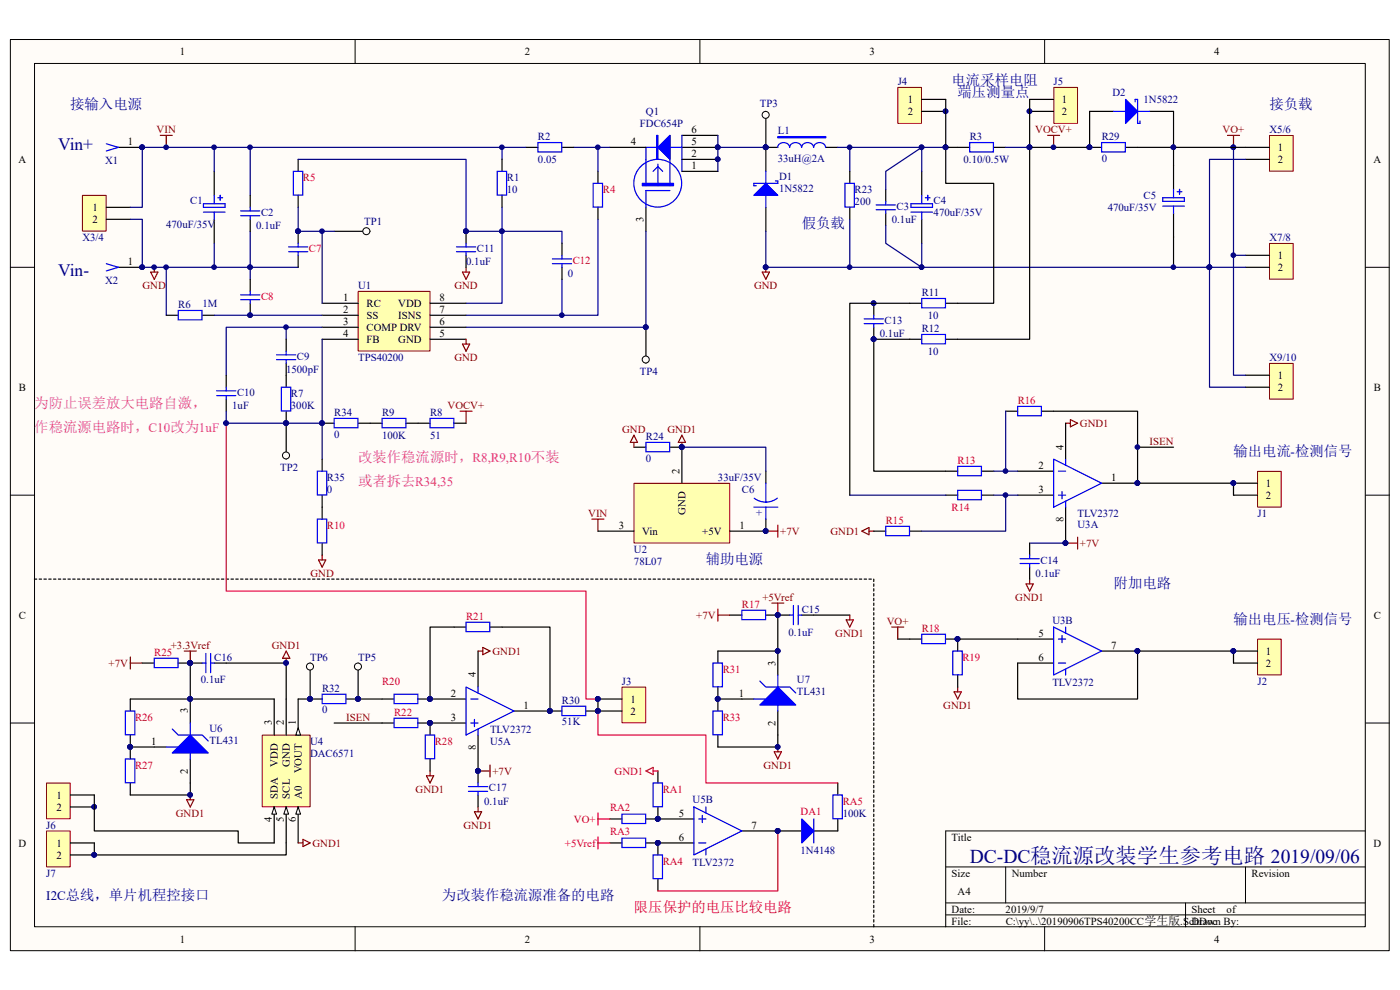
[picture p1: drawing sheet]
<svg xmlns="http://www.w3.org/2000/svg" width="297mm" height="210mm" viewBox="0 0 297 210" stroke-linecap="round" stroke-linejoin="round" font-family="sans-serif">
<path d="M2.2 8.4h292.5v193.3h-292.5z" fill="#fffcf8"/>
<path d="M2.2 8.4h292.5v193.3h-292.5z" fill="none" stroke="#000" stroke-width=".21"/>
<path d="M7.4 13.5h282.2v183.1h-282.2z" fill="#fffcf8"/>
<g fill="none" stroke="#000" stroke-width=".21">
<path d="M7.3 13.5h282.3v183.1h-282.3zM75.3 8.4v5.1M148.5 8.4v5.1M221.6 8.4v5.1M2.2 56.7h5.1M289.7 56.7h5.1M2.2 105h5.1M289.7 105h5.1M2.2 153.4h5.1M289.7 153.4h5.1M289.7 176.3h-89.1v20.3M75.3 196.6v5.1"/>
<path d="M148.5 196.6v5.1M200.6 183.9h89.1M200.6 191.5h89.1M200.6 194.1h89.1M213.4 183.9v7.6M221.6 196.6v5.1M251.5 191.5v5.1M264.2 183.9v7.6"/>
</g>
<path d="M226.1 89.8h1M227.1 89l1.5 .8-1.5 .7zM67.6 118.8h1.5l-.8 1.5zM68.3 117.8v1M182.8 112.7l1.6-.8v1.5zM184.4 112.7h1M226.1 115.2h2.5M228.6 113.9v2.6M202.4 146.8h1.5l-.7 1.5zM203.2 145.7v1.1M90.5 164.6h1.5l-.8 1.5zM91.2 163.6v1" fill="none" stroke="#800000" stroke-width=".25"/>
<circle cx="226" cy="115.2" r=".49" fill="#000080" stroke="#000080" stroke-width=".21"/>
<path d="M266.8 100h5v7.6h-5z" fill="#ffffb0"/>
<path d="M266.8 100h5v7.6h-5z" fill="none" stroke="#800000" stroke-width=".21"/>
<path d="M261.7 102.5h5.1M261.7 105h5.1" fill="none" stroke="#000" stroke-width=".25"/>
<circle cx="261.7" cy="102.5" r=".49" fill="#000080" stroke="#000080" stroke-width=".21"/>
<path d="M266.8 135.6h5v7.6h-5z" fill="#ffffb0"/>
<path d="M266.8 135.6h5v7.6h-5z" fill="none" stroke="#800000" stroke-width=".21"/>
<path d="M261.7 138.1h5.1M261.7 140.7h5.1" fill="none" stroke="#000" stroke-width=".25"/>
<circle cx="261.7" cy="138.1" r=".49" fill="#000080" stroke="#000080" stroke-width=".21"/>
<path d="M132 145.8h5v7.5h-5z" fill="#ffffb0"/>
<path d="M132 145.8h5v7.5h-5z" fill="none" stroke="#800000" stroke-width=".21"/>
<path d="M215.9 100h7.6M226.1 89.8v7.6M68.3 107.6v2.5M68.3 115.2v2.6M215.9 105h7.6M226.1 107.6v7.6M233.7 102.5h7.6M215.9 135.6h7.6M233.7 138.1h7.6M126.9 148.3h5M126.9 150.8h5M215.9 140.7h7.6" fill="none" stroke="#000" stroke-width=".25"/>
<g fill="#000080" stroke="#000080" stroke-width=".21">
<circle cx="126.8" cy="148.3" r=".49"/>
<circle cx="126.8" cy="150.8" r=".49"/>
<circle cx="241.3" cy="102.5" r=".49"/>
<circle cx="226" cy="115.2" r=".49"/>
<circle cx="241.3" cy="138.1" r=".49"/>
</g>
<path d="M125.6 110.1h2.5M126.9 110.1v2.6M217.7 123.9h1.5l-.8 1.5zM218.4 122.9v1" fill="none" stroke="#800000" stroke-width=".25"/>
<g fill="none" stroke="#00f" stroke-width=".25">
<path d="M223.5 97.4l10.2 5.1-10.2 5.1zM224.5 100h1.6M226.1 97.4v1.3M67.3 110.1h2v5.1h-2zM224.5 105h1.6M225.3 104.3v1.5M226.1 106.3v1.3M223.5 133l10.2 5.1-10.2 5.1zM224.5 135.6h1.6M225.3 134.8v1.5M226.1 133v1.3M224.5 140.7h1.6"/>
<path d="M226.1 141.9v1.3"/>
</g>
<path d="M218.4 115.2h7.7" fill="none" stroke="#000080" stroke-width=".25"/>
<path d="M134.5 102.6h20.3v12.6h-20.3z" fill="#ffffb0"/>
<path d="M134.5 102.5h20.3v12.7h-20.3z" fill="none" stroke="#800000" stroke-width=".21"/>
<g fill="none" stroke="#000" stroke-width=".25">
<path d="M134.5 94.9h2.5M142.1 94.9h2.6v7.6M162.5 100v2.5M126.9 112.7h7.6M162.5 110.1v2.6h-7.7M27.6 158.5h7.7M27.6 148.3v2.5M27.6 155.9v5.1M30.2 140.7h2.5M37.8 140.7h2.6M40.4 148.3v5.1M27.6 166.1v2.5"/>
<path d="M40.4 161v5.1"/>
</g>
<g fill="#000080" stroke="#000080" stroke-width=".21">
<circle cx="144.6" cy="94.8" r=".49"/>
<circle cx="162.4" cy="112.6" r=".49"/>
<circle cx="40.3" cy="148.3" r=".49"/>
<circle cx="40.3" cy="140.6" r=".49"/>
<circle cx="27.6" cy="158.4" r=".49"/>
<circle cx="40.3" cy="168.6" r=".49"/>
</g>
<path d="M137 93.8h5.1v2h-5.1zM159.9 107.6h5.1M162.5 102.5v4.1M162.5 107.6v2.5M164.9 105.7l-.9 .5-1.5 .3-1.1-.1-1.4-.7M32.7 139.6h5.1v2h-5.1zM26.6 150.8h2v5.1h-2zM35.3 158.5h2.5M36.5 154.7l1.3 1.2h5.1l1.3 1.3M40.4 153.4v7.6M26.6 161h2v5h-2z" fill="none" stroke="#00f" stroke-width=".25"/>
<path d="M134.5 92.3l.8 1.5h-1.6zM134.5 93.8v1.1M144.7 92.3l.7 1.5h-1.5zM144.7 93.8v1.1M39.1 138.1h2.5M40.4 138.1v2.6M39.6 169.7h1.5l-.7 1.5zM40.4 168.6v1.1" fill="none" stroke="#800000" stroke-width=".25"/>
<path d="M144.7 94.9h17.8v5.1" fill="none" stroke="#000080" stroke-width=".25"/>
<path d="M36.5 159.7l3.9-3.8 3.8 3.8z" fill="#00f" stroke="#00f" stroke-width=".25"/>
<path d="M55.7 156h10.1v15.2h-10.1z" fill="#ffffb0"/>
<path d="M55.6 156h10.2v15.2h-10.2z" fill="none" stroke="#800000" stroke-width=".21"/>
<path d="M63.3 148.3v7.6" fill="none" stroke="#000" stroke-width=".25"/>
<path d="M63.3 154.4l.5 1.5h-1.1z" fill="#fffcf8" stroke="#000" stroke-width=".21"/>
<path d="M58.2 148.3v7.6M60.7 148.3v7.6M58.2 171.2v7.6" fill="none" stroke="#000" stroke-width=".25"/>
<path d="M58.2 171.2l.5 1.5h-1z" fill="#fffcf8" stroke="#000" stroke-width=".21"/>
<path d="M60.7 171.2v7.6" fill="none" stroke="#000" stroke-width=".25"/>
<path d="M60.7 171.2l.5 1.5h-1z" fill="#fffcf8" stroke="#000" stroke-width=".21"/>
<path d="M63.3 171.2v7.6" fill="none" stroke="#000" stroke-width=".25"/>
<path d="M63.3 171.2l.5 1.5h-1.1z" fill="#fffcf8" stroke="#000" stroke-width=".21"/>
<path d="M40.4 148.3h17.8M42.9 140.7h-2.5v7.6h-12.8M45.5 140.7h15.2v7.6" fill="none" stroke="#000" stroke-width=".25"/>
<g fill="#000080" stroke="#000080" stroke-width=".21">
<circle cx="40.3" cy="140.6" r=".49"/>
<circle cx="40.3" cy="148.3" r=".49"/>
<circle cx="60.7" cy="140.6" r=".49"/>
</g>
<path d="M43.7 138.6v4.1M44.7 138.6v4.1M42.9 140.7h.8M44.7 140.7h.8" fill="none" stroke="#00f" stroke-width=".25"/>
<path d="M60.7 138.1l.8 1.5h-1.6zM60.7 139.6v1.1M63.3 178.8h1M64.3 178.1l1.5 .7-1.5 .8z" fill="none" stroke="#800000" stroke-width=".25"/>
<path d="M9.9 166.2h5v7.5h-5z" fill="#ffffb0"/>
<path d="M9.9 166.1h5v7.6h-5z" fill="none" stroke="#800000" stroke-width=".21"/>
<path d="M14.9 168.6h5.1M14.9 171.2h5.1" fill="none" stroke="#000" stroke-width=".25"/>
<circle cx="20" cy="171.2" r=".49" fill="#000080" stroke="#000080" stroke-width=".21"/>
<path d="M9.9 176.3h5v7.6h-5z" fill="#ffffb0"/>
<path d="M9.9 176.3h5v7.6h-5z" fill="none" stroke="#800000" stroke-width=".21"/>
<g fill="none" stroke="#000" stroke-width=".25">
<path d="M25.1 31.3h5.1M45.5 36.4v5M165 31.3h-2.5v5.1M175.2 31.3h2.5M195.5 36.4v5M249 35.1v5.1M25.1 56.7h5.1M45.5 46.5v5.1M162.5 44v5.1M195.5 46.5v5.1M249 45.3v5M200.6 100h2.6"/>
<path d="M208.3 100h2.5M213.4 87.2h2.5M221 87.2h2.5M185.4 112.7h2.5M193 112.7h2.5M200.6 105h2.6M208.3 105h2.5M218.4 115.2v2.6M96.3 133h2.6M104 133h2.5M193 135.6h2.5M200.6 135.6h2.6v2.5"/>
<path d="M218.4 120.3v2.6M81.1 153.4h2.5M81.1 148.3h2.5M88.7 153.4h2.5M88.7 148.3h2.5M203.2 143.2v2.5M14.9 178.8h5.1v2.6h40.7v-2.6M20 168.6v7.7h30.5v2.5h7.7M14.9 181.4h5.1"/>
</g>
<g fill="#000080" stroke="#000080" stroke-width=".21">
<circle cx="20" cy="181.3" r=".49"/>
<circle cx="203.1" cy="135.5" r=".49"/>
<circle cx="91.2" cy="153.4" r=".49"/>
<circle cx="91.2" cy="148.3" r=".49"/>
<circle cx="213.3" cy="99.9" r=".49"/>
<circle cx="213.3" cy="105" r=".49"/>
<circle cx="45.4" cy="56.7" r=".49"/>
<circle cx="45.4" cy="31.2" r=".49"/>
<circle cx="162.4" cy="31.2" r=".49"/>
<circle cx="35.2" cy="31.2" r=".49"/>
<circle cx="32.7" cy="56.7" r=".49"/>
<circle cx="261.7" cy="31.2" r=".49"/>
<circle cx="30.2" cy="31.2" r=".49"/>
<circle cx="30.2" cy="56.7" r=".49"/>
</g>
<g fill="none" stroke="#00f" stroke-width=".25">
<path d="M22.6 30.5l2.5 .8-2.5 .7M162.5 36.4v2.5M164.5 38.4h.5v.5h-5.1v.5h.5M167.5 31.3a1.29 1.29 0 0 0-1.3-1.1 1.29 1.29 0 0 0-1.2 1.1M170.1 31.3a1.29 1.29 0 0 0-1.3-1.1 1.29 1.29 0 0 0-1.3 1.1M172.6 31.3a1.29 1.29 0 0 0-1.3-1.1 1.29 1.29 0 0 0-1.2 1.1M175.1 31.3a1.29 1.29 0 0 0-1.2-1.1 1.29 1.29 0 0 0-1.3 1.1M22.6 55.9l2.5 .8-2.5 .8M43.2 43.2h4.5v.8h-4.5zM43.2 45h4.5M45.5 41.4v1.8M45.5 45v1.5"/>
<path d="M46.2 41.9h1M46.7 41.4v1.1M162.5 41.4v2.6M193.3 45h4.5M193.3 43.2h4.5v.8h-4.5zM195.5 41.4v1.8M195.5 45v1.5M196.3 41.9h1M196.8 41.4v1.1M246.7 41.9h4.6v.8h-4.6zM246.7 43.7h4.6M249 40.2v1.7"/>
<path d="M249 43.7v1.6M249.7 40.7h1M250.2 40.2v1M203.2 98.9h5v2h-5zM215.9 86.2h5v2h-5zM187.9 111.7h5.1v1.9h-5.1zM203.2 104h5v2h-5zM216.4 119.5h4.1M216.4 118.5h4.1M218.4 117.8v.7M218.4 119.5v.8M98.9 132h5v2h-5z"/>
<path d="M195.5 134.6h5.1v1.9h-5.1zM202.1 138.1h2v5.1h-2zM83.6 152.4h5v1.9h-5zM83.6 147.3h5v2h-5z"/>
</g>
<path d="M45.5 31.3v5.1M45.5 51.6v5.1M210.8 100h5.1M213.4 87.2v12.8M180.3 105h20.3M210.8 105h5.1M213.4 105v7.7h-17.9" fill="none" stroke="#000080" stroke-width=".25"/>
<g fill="#00f" stroke="#00f" stroke-width=".25">
<path d="M159.9 41.4l2.6-2.5 2.5 2.5z"/>
<path d="M165 29h10.2v.2h-10.2z" fill-rule="evenodd"/>
</g>
<path d="M34 28.7h2.5M35.3 28.7v2.6M260.4 28.7h2.6M261.7 28.7v2.6M32 57.7h1.5l-.8 1.5zM32.7 56.7v1M97.6 87.2h2.5M98.9 87.2v2.6" fill="none" stroke="#800000" stroke-width=".25"/>
<path d="M190.5 18.6h5v7.6h-5z" fill="#ffffb0"/>
<path d="M190.5 18.5h5v7.7h-5z" fill="none" stroke="#800000" stroke-width=".21"/>
<path d="M195.5 21.1h5.1M195.5 23.6h5.1" fill="none" stroke="#000" stroke-width=".25"/>
<circle cx="200.6" cy="23.6" r=".49" fill="#000080" stroke="#000080" stroke-width=".21"/>
<path d="M223.6 18.6h5v7.6h-5z" fill="#ffffb0"/>
<path d="M223.6 18.5h5v7.7h-5z" fill="none" stroke="#800000" stroke-width=".21"/>
<path d="M129.4 31.3h7.6M142.1 28.7v5.1M144.7 31.3h7.6M144.7 33.8h7.6M144.7 36.4h7.6M144.7 28.7h7.6M218.4 21.1h5.1M218.4 23.6h5.1M137 44v5.1" fill="none" stroke="#000" stroke-width=".25"/>
<g fill="#000080" stroke="#000080" stroke-width=".21">
<circle cx="218.4" cy="23.6" r=".49"/>
<circle cx="180.2" cy="31.2" r=".49"/>
<circle cx="152.3" cy="31.2" r=".49"/>
<circle cx="152.3" cy="33.8" r=".49"/>
</g>
<path d="M180.3 31.3v5.1" fill="none" stroke="#000080" stroke-width=".25"/>
<g fill="none" stroke="#00f" stroke-width=".25">
<path d="M138.6 36.4l1-1.1 1 1.1M139.6 34.8v4.6M142.1 33.8v5.6M144.7 31.3h-7.7v8.1M144.7 28.7v7.7M142.1 40.4h-5.1v3.6"/>
<circle cx="139.5" cy="38.9" r="5.1"/>
</g>
<g fill="#00f" stroke="#00f" stroke-width=".25">
<path d="M139.6 31.3l2.5-2.6v5.1z"/>
<path d="M136.3 38.9h6.6v.5h-6.6z" fill-rule="evenodd"/>
<path d="M139.3 28.7h.3v5.1h-.3z" fill-rule="evenodd"/>
</g>
<path d="M76 61.8h15.2v12.7h-15.2z" fill="#ffffb0"/>
<path d="M76 61.8h15.2v12.7h-15.2z" fill="none" stroke="#800000" stroke-width=".21"/>
<path d="M68.3 64.3h7.7M68.3 66.9h7.7M68.3 69.4h7.7M68.3 72h7.7M91.2 64.3h7.7M91.2 66.9h7.7M91.2 69.4h7.7M91.2 72h7.7" fill="none" stroke="#000" stroke-width=".25"/>
<path d="M53.1 31.3v10.1M152.3 28.7v7.7M152.3 31.3h10.2M35.3 56.7v10.2M106.5 49.1v15.2h-7.6M119.2 59.2v7.7M137 49.1v20.3h-38.1M60.7 69.4v2.6M68.3 69.4h-20.3v10.2" fill="none" stroke="#000080" stroke-width=".25"/>
<g fill="#000080" stroke="#000080" stroke-width=".21">
<circle cx="106.5" cy="49" r=".49"/>
<circle cx="119.2" cy="66.9" r=".49"/>
<circle cx="137" cy="69.4" r=".49"/>
<circle cx="53" cy="31.2" r=".49"/>
<circle cx="35.2" cy="56.7" r=".49"/>
<circle cx="162.4" cy="31.2" r=".49"/>
<circle cx="152.3" cy="31.2" r=".49"/>
<circle cx="60.7" cy="69.4" r=".49"/>
<circle cx="162.4" cy="56.7" r=".49"/>
</g>
<path d="M98.1 57.7h1.5l-.7 1.5zM98.9 56.7v1M161.7 57.7h1.5l-.7 1.5zM162.5 56.7v1M98.1 73h1.5l-.7 1.5zM98.9 72v1" fill="none" stroke="#800000" stroke-width=".25"/>
<path d="M269.4 28.8h5v7.5h-5z" fill="#ffffb0"/>
<path d="M269.3 28.7h5.1v7.6h-5.1z" fill="none" stroke="#800000" stroke-width=".21"/>
<path d="M264.2 31.3h5.1M264.2 33.8h5.1" fill="none" stroke="#000" stroke-width=".25"/>
<path d="M269.4 51.7h5v7.5h-5z" fill="#ffffb0"/>
<path d="M269.3 51.6h5.1v7.6h-5.1z" fill="none" stroke="#800000" stroke-width=".21"/>
<path d="M264.2 54.2h5.1M264.2 56.7h5.1" fill="none" stroke="#000" stroke-width=".25"/>
<path d="M269.4 77.1h5v7.6h-5z" fill="#ffffb0"/>
<path d="M269.3 77.1h5.1v7.6h-5.1z" fill="none" stroke="#800000" stroke-width=".21"/>
<path d="M264.2 79.6h5.1M264.2 82.1h5.1" fill="none" stroke="#000" stroke-width=".25"/>
<path d="M264.2 33.8h-7.6v22.9M256.6 56.7v25.4h7.6M256.6 56.7h7.6" fill="none" stroke="#000080" stroke-width=".25"/>
<circle cx="256.6" cy="56.7" r=".49" fill="#000080" stroke="#000080" stroke-width=".21"/>
<path d="M17.5 41.5h5v7.5h-5z" fill="#ffffb0"/>
<path d="M17.5 41.4h5v7.6h-5z" fill="none" stroke="#800000" stroke-width=".21"/>
<path d="M22.6 44h5M22.6 46.5h5M70.9 49.1h7.6" fill="none" stroke="#000" stroke-width=".25"/>
<path d="M106.5 31.3v2.5M27.6 46.5h2.6v10.2h33.1M53.1 49.1v10.1M68.3 72v25.4" fill="none" stroke="#000080" stroke-width=".25"/>
<g fill="#000080" stroke="#000080" stroke-width=".21">
<circle cx="106.5" cy="31.2" r=".49"/>
<circle cx="30.2" cy="56.7" r=".49"/>
<circle cx="53" cy="56.7" r=".49"/>
</g>
<circle cx="77.7" cy="49" r=".75" fill="#fffcf8" stroke="#000" stroke-width=".21"/>
<path d="M60.7 89.8v7.6" fill="none" stroke="#000" stroke-width=".25"/>
<circle cx="60.7" cy="96.6" r=".75" fill="#fffcf8" stroke="#000" stroke-width=".21"/>
<circle cx="60.7" cy="89.8" r=".49" fill="#000080" stroke="#000080" stroke-width=".21"/>
<path d="M162.5 23.6v7.7" fill="none" stroke="#000" stroke-width=".25"/>
<circle cx="162.4" cy="24.4" r=".75" fill="#fffcf8" stroke="#000" stroke-width=".21"/>
<g fill="#000080" stroke="#000080" stroke-width=".21">
<circle cx="162.4" cy="31.2" r=".49"/>
<circle cx="60.7" cy="89.8" r=".49"/>
<circle cx="48" cy="89.8" r=".49"/>
<circle cx="68.3" cy="89.8" r=".49"/>
<circle cx="63.2" cy="49" r=".49"/>
<circle cx="53" cy="66.9" r=".49"/>
<circle cx="68.3" cy="49" r=".49"/>
<circle cx="106.5" cy="49" r=".49"/>
<circle cx="98.8" cy="49" r=".49"/>
<circle cx="126.8" cy="31.2" r=".49"/>
<circle cx="185.3" cy="71.9" r=".49"/>
<circle cx="185.3" cy="64.3" r=".49"/>
<circle cx="180.2" cy="56.7" r=".49"/>
<circle cx="200.6" cy="31.2" r=".49"/>
<circle cx="195.5" cy="31.2" r=".49"/>
<circle cx="195.5" cy="56.7" r=".49"/>
<circle cx="40.3" cy="168.6" r=".49"/>
<circle cx="91.2" cy="153.4" r=".49"/>
</g>
<g fill="none" stroke="#000" stroke-width=".25">
<path d="M63.3 33.8v2.6M106.5 33.8v2.6M111.6 31.3h2.5M119.2 31.3h2.6M126.9 36.4v2.5M180.3 36.4v2.5M203.2 31.3h2.5M210.8 31.3h2.6M53.1 41.4v2.6M53.1 46.5v2.6M53.1 59.2v2.6M63.3 41.4v2.6"/>
<path d="M63.3 49.1v2.5M63.3 54.2v2.5M98.9 49.1v2.5M98.9 54.2v2.5M106.5 41.4v2.6M119.2 51.6v2.6M119.2 56.7v2.5M126.9 44v2.5M180.3 44v2.5M187.9 40.2v2.5M187.9 45.3v2.5M35.3 66.9h2.5"/>
<path d="M42.9 66.9h2.6M48 79.6v2.5M53.1 64.3v2.6M60.7 72v2.5M60.7 77.1v5M137 69.4v7.7M185.4 64.3v2.6M185.4 69.4v2.6M193 64.3h2.5M193 72h2.5M200.6 64.3h2.6M200.6 72h2.6"/>
<path d="M48 84.7v2.5M60.7 87.2v2.6M78.5 89.8h2.6M86.2 89.8h5M96.3 89.8h2.6M91.2 153.4v2.5M40.4 166.1v2.5h-12.8M91.2 161v2.6"/>
</g>
<g fill="none" stroke="#00f" stroke-width=".25">
<path d="M62.2 36.4h2v5h-2zM105.5 36.4h2v5h-2zM114.1 30.2h5.1v2h-5.1zM125.8 38.9h2v5h-2zM179.3 38.9h1.9v5h-1.9zM205.7 30.2h5.1v2h-5.1zM51 45.8h4.1M51 44.7h4.1M53.1 44v.7M53.1 45.8v.7M61.2 53.4h4.1M61.2 52.4h4.1"/>
<path d="M63.3 51.6v.8M63.3 53.4v.8M96.8 53.4h4.1M96.8 52.4h4.1M98.9 51.6v.8M98.9 53.4v.8M117.2 55.9h4.1M117.2 54.9h4.1M119.2 54.2v.7M119.2 55.9v.8M185.9 44.5h4M185.9 43.5h4"/>
<path d="M187.9 42.7v.8M187.9 44.5v.8M37.8 65.9h5.1v1.9h-5.1zM51 63.6h4.1M51 62.6h4.1M53.1 61.8v.8M53.1 63.6v.7M58.7 76.3h4M58.7 75.3h4M60.7 74.5v.8M60.7 76.3v.8M183.3 67.6h4.1"/>
<path d="M183.3 68.7h4.1M185.4 66.9v.7M185.4 68.7v.7M195.5 63.3h5.1v2h-5.1zM195.5 71h5.1v1.9h-5.1zM46 83.9h4M46 82.9h4M48 82.1v.8M48 83.9v.8M59.7 82.1h2v5.1h-2zM81.1 88.8h5v1.9h-5zM91.2 88.8h5.1v1.9h-5.1z"/>
<path d="M90.2 155.9h2v5.1h-2z"/>
</g>
<path d="M121.8 31.3h7.6M126.9 31.3v5.1M177.7 31.3h22.9M195.5 36.4v-5.1l-7.6 5.1v3.8M63.3 44v5.1h7.6M68.3 49.1v15.2M106.5 44v5.1M126.9 46.5v20.4h-28M180.3 46.5v10.2M187.9 47.8v3.8l7.6 5.1v-5.1M45.5 66.9h22.8M48 87.2v2.6h20.3" fill="none" stroke="#000080" stroke-width=".25"/>
<circle cx="137" cy="76.3" r=".75" fill="#fffcf8" stroke="#000" stroke-width=".21"/>
<g fill="#000080" stroke="#000080" stroke-width=".21">
<circle cx="137" cy="69.4" r=".49"/>
<circle cx="30.2" cy="31.2" r=".49"/>
<circle cx="98.8" cy="49" r=".49"/>
<circle cx="162.4" cy="56.7" r=".49"/>
<circle cx="256.6" cy="56.7" r=".49"/>
<circle cx="261.7" cy="54.1" r=".49"/>
<circle cx="261.7" cy="31.2" r=".49"/>
<circle cx="231.1" cy="31.2" r=".49"/>
<circle cx="248.9" cy="31.2" r=".49"/>
<circle cx="218.4" cy="31.2" r=".49"/>
<circle cx="248.9" cy="56.7" r=".49"/>
<circle cx="223.5" cy="31.2" r=".49"/>
<circle cx="200.6" cy="31.2" r=".49"/>
<circle cx="185.3" cy="71.9" r=".49"/>
<circle cx="241.3" cy="102.5" r=".49"/>
<circle cx="241.3" cy="138.1" r=".49"/>
<circle cx="203.1" cy="135.5" r=".49"/>
<circle cx="261.7" cy="138.1" r=".49"/>
<circle cx="162.4" cy="112.6" r=".49"/>
<circle cx="91.2" cy="153.4" r=".49"/>
<circle cx="91.2" cy="148.3" r=".49"/>
<circle cx="116.6" cy="150.8" r=".49"/>
<circle cx="101.4" cy="163.5" r=".49"/>
<circle cx="241.3" cy="94.8" r=".49"/>
<circle cx="139.5" cy="173.7" r=".49"/>
<circle cx="139.5" cy="178.8" r=".49"/>
<circle cx="165" cy="176.3" r=".49"/>
</g>
<path d="M63.3 33.8h35.6v15.3h20.3v2.5M111.6 31.3h-81.4v12.7h-2.6M213.4 31.3h5M261.7 31.3v48.3h2.5M162.5 49.1v7.6h94.1M261.7 54.2h2.5" fill="none" stroke="#000080" stroke-width=".25"/>
<g fill="none" stroke="#000" stroke-width=".25">
<path d="M200.6 31.3v7.6h10.2v25.4h-7.6M200.6 31.3h2.6M200.6 21.1v10.2M218.4 31.3v40.7h-15.2M218.4 31.3h15.3M218.4 21.1v10.2M236.2 23.6h-5v7.7M238.8 31.3h25.4M243.9 23.6h5.1v11.5M249 50.3v6.4M193 72h-7.6v28h15.2M193 64.3h-12.7v40.7"/>
<path d="M223.5 87.2h17.8v15.3M241.3 94.9h7.7M96.3 133h-5.1v15.3h7.7M101.4 138.1v7.6M106.5 133h10.2v17.8h-7.7M190.5 135.6h2.5M203.2 135.6h12.7M70.9 153.4h10.2M76 140.7v7.6M91.2 153.4h7.7M101.4 155.9v10.2M215.9 140.7v7.6h25.4v-10.2h20.4v2.6"/>
<path d="M101.4 168.6v2.6M139.6 173.7h7.6M139.6 178.8h7.6M157.4 176.3h7.6"/>
</g>
<g fill="none" stroke="#00f" stroke-width=".25">
<path d="M233.7 30.2h5v2h-5zM236.2 23.6h2.6M240.8 21.6v-.5h.5v5.1h.5v-.5M241.3 23.6h2.6M98.9 145.7l10.1 5.1-10.1 5.1zM99.9 148.3h1.5M99.9 153.4h1.5M100.7 152.6v1.5M101.4 145.7v1.3M101.4 154.7v1.2M99.4 167.9h4.1M99.4 166.9h4.1"/>
<path d="M101.4 166.1v.8M101.4 167.9v.7M147.2 171.2l10.2 5.1-10.2 5.1zM148.2 178.8h1.6M148.2 173.7h1.6M149 173v1.5M149.8 171.2v1.3M149.8 180.1v1.3"/>
</g>
<path d="M238.8 21.1l2.5 2.5-2.5 2.6z" fill="#00f" stroke="#00f" stroke-width=".25"/>
<g fill="none" stroke="#800000" stroke-width=".25">
<path d="M222.3 28.7h2.5M223.5 28.7v2.6M162.5 112.7h2.5M165 111.4v2.5M27.6 139.4v2.5M101.4 138.1h1M102.4 137.4l1.6 .7-1.6 .8zM189.2 133h2.5M190.5 133v2.6M27.6 140.7h2.6M100.7 172.2h1.5l-.8 1.5zM101.4 163.6h2.6"/>
<path d="M101.4 171.2v1M104 162.3v2.5"/>
</g>
<circle cx="75.9" cy="141.4" r=".75" fill="#fffcf8" stroke="#000" stroke-width=".21"/>
<g fill="#000080" stroke="#000080" stroke-width=".21">
<circle cx="75.9" cy="148.3" r=".49"/>
<circle cx="116.6" cy="150.8" r=".49"/>
<circle cx="126.8" cy="150.8" r=".49"/>
<circle cx="126.8" cy="148.3" r=".49"/>
<circle cx="165" cy="138.1" r=".49"/>
<circle cx="165" cy="130.5" r=".49"/>
<circle cx="152.3" cy="148.3" r=".49"/>
<circle cx="165" cy="158.4" r=".49"/>
<circle cx="65.8" cy="148.3" r=".49"/>
<circle cx="261.7" cy="102.5" r=".49"/>
<circle cx="241.3" cy="102.5" r=".49"/>
</g>
<g fill="none" stroke="#000" stroke-width=".25">
<path d="M241.3 102.5h20.4v2.5M154.8 130.5h2.6M162.5 130.5h5.1M165 130.5v7.6h-12.7v2.6M165 138.1v5.1M170.1 130.5h10.2M65.8 140.7v7.6h2.5M73.4 148.3h7.7M116.7 150.8h2.5M126.9 148.3v2.5h-2.6M152.3 148.3h7.6M152.3 145.7v5.1"/>
<path d="M165 150.8v7.7h-12.7v-2.6"/>
</g>
<path d="M157.4 129.5h5v2h-5zM167.6 130.5h.7M168.3 128.4v4.1M169.3 128.4v4.1M169.3 130.5h.8M68.3 147.3h5.1v2h-5.1zM119.2 149.8h5.1v2h-5.1zM151.3 140.7h2v5h-2zM151.3 150.8h2v5.1h-2zM159.9 148.3h2.6M161.2 144.5l1.3 1.2h5.1l1.2 1.3M165 143.2v7.6" fill="none" stroke="#00f" stroke-width=".25"/>
<path d="M7.3 122.9h178.1v73.7" fill="none" stroke="#000" stroke-width=".25" stroke-dasharray=".5"/>
<path d="M165 145.7l3.8 3.9h-7.6z" fill="#00f" stroke="#00f" stroke-width=".25"/>
<path d="M152.3 129.2v2.6M152.3 130.5h2.5M163.7 127.9h2.6M165 127.9v2.6M179.5 131.5h1.5l-.7 1.5zM180.3 130.5v1M164.3 159.5h1.5l-.8 1.5zM165 158.5v1" fill="none" stroke="#800000" stroke-width=".25"/>
<circle cx="65.8" cy="141.4" r=".75" fill="#fffcf8" stroke="#000" stroke-width=".21"/>
<g fill="#000080" stroke="#000080" stroke-width=".21">
<circle cx="65.8" cy="148.3" r=".49"/>
<circle cx="68.3" cy="89.8" r=".49"/>
<circle cx="139.5" cy="173.7" r=".49"/>
<circle cx="139.5" cy="178.8" r=".49"/>
<circle cx="165" cy="176.3" r=".49"/>
<circle cx="126.8" cy="150.8" r=".49"/>
<circle cx="126.8" cy="148.3" r=".49"/>
<circle cx="48" cy="89.8" r=".49"/>
</g>
<g fill="none" stroke="#000" stroke-width=".25">
<path d="M68.3 89.8h2.6M68.3 97.4v2.6M76 89.8h2.5M68.3 105v2.6M63.3 148.3h2.5M129.4 173.7h2.5M129.4 178.8h2.5M137 178.8h2.6v2.6M139.6 163.6v2.5M139.6 171.2v2.5h-2.6M165 176.3h5.1M177.7 166.1v2.5"/>
<path d="M177.7 173.7v2.6h-5.1M139.6 186.5v2.5"/>
</g>
<path d="M67.3 100h2v5h-2zM70.9 88.8h5v1.9h-5zM131.9 172.7h5.1v2h-5.1zM131.9 177.8h5.1v2h-5.1zM138.6 166.1h1.9v5h-1.9zM172.6 173.7v5.1M176.7 168.6h2v5.1h-2zM138.6 181.4h1.9v5h-1.9z" fill="none" stroke="#00f" stroke-width=".25"/>
<path d="M126.9 172.5v2.5M126.9 177.5v2.6M126.9 173.7h2.5M126.9 178.8h2.5M137 163.6l1.6-.8v1.5zM138.6 163.6h1M165 176.3v12.7h-25.4" fill="none" stroke="#f00" stroke-width=".25"/>
<path d="M170.1 173.7l2.5 2.6-2.5 2.5z" fill="#00f" stroke="#00f" stroke-width=".25"/>
<path d="M48 89.8v35.6h76.3v22.9h2.6M126.9 150.8v5.1h22.9v10.2h27.9" fill="none" stroke="#ee0e22" stroke-width=".25"/>
<text font-size="4.1" fill="#000080" x="205.7" y="183">DC-DC稳流源改装学生参考电路 2019/09/06</text>
<g font-size="3.7" fill="#000080">
<text x="12.4" y="31.8">Vin+</text>
<text x="12.4" y="58.5">Vin-</text>
</g>
<g font-size="3" fill="#000080">
<text x="201.9" y="17.9">电流采样电阻</text>
<text x="14.9" y="23">接输入电源</text>
<text x="203.2" y="20.5">端压测量点</text>
<text x="269.3" y="23">接负载</text>
<text x="170.1" y="48.5">假负载</text>
<text x="261.7" y="96.8">输出电流-检测信号</text>
<text x="149.7" y="119.7">辅助电源</text>
<text x="236.3" y="124.8">附加电路</text>
<text x="261.7" y="132.4">输出电压-检测信号</text>
<text x="93.8" y="191">为改装作稳流源准备的电路</text>
</g>
<g font-size="3" fill="#bf00bf">
<text x="7.3" y="86.7">为防止误差放大电路自激，</text>
<text x="7.3" y="91.7">作稳流源电路时，C10改为1uF</text>
<text x="76" y="98.1">改装作稳流源时，R8,R9,R10不装</text>
<text x="76" y="103.2">或者拆去R34,35</text>
</g>
<text font-size="3" fill="#f00" x="134.5" y="193.5">限压保护的电压比较电路</text>
<text font-size="2.8" fill="#000080" x="9.8" y="191">I2C总线，单片机程控接口</text>
<g font-size="2.3">
<text x="38.2" y="11.7">1</text>
<text x="111.3" y="11.7">2</text>
<text x="184.5" y="11.7">3</text>
<text x="257.6" y="11.7">4</text>
<text x="192.6" y="21.8">1</text>
<text x="225.3" y="21.8">1</text>
<text x="146.7" y="28.2">6</text>
<text x="192.6" y="24.4">2</text>
<text x="225.3" y="24.4">2</text>
<text x="3.9" y="34.6">A</text>
<text x="27.1" y="30.8">1</text>
<text x="133.9" y="30.8">4</text>
<text x="141.6" y="31.8" transform="rotate(-90 141.6 31.8)">2</text>
<text x="146.7" y="30.8">5</text>
<text x="146.7" y="33.3">2</text>
<text x="146.7" y="35.9">1</text>
<text x="271.1" y="32">1</text>
<text x="271.1" y="34.6">2</text>
<text x="291.4" y="34.6">A</text>
<text x="19.6" y="44.7">1</text>
<text x="19.6" y="47.3">2</text>
<text x="136.5" y="47.2" transform="rotate(-90 136.5 47.2)">3</text>
<text x="27.1" y="56.2">1</text>
<text x="271.1" y="54.9">1</text>
<text x="271.1" y="57.5">2</text>
<text x="72.8" y="63.8">1</text>
<text x="77.8" y="65.1">RC</text>
<text x="84.5" y="65.1">VDD</text>
<text x="93.3" y="63.8">8</text>
<text x="72.8" y="66.4">2</text>
<text x="72.8" y="68.9">3</text>
<text x="72.8" y="71.5">4</text>
<text x="77.8" y="67.6">SS</text>
<text x="77.8" y="70.2">COMP DRV</text>
<text x="84.5" y="67.6">ISNS</text>
<text x="93.3" y="71.5">5</text>
<text x="93.3" y="68.9">6</text>
<text x="93.3" y="66.4">7</text>
<text x="77.8" y="72.7">FB</text>
<text x="84.5" y="72.7">GND</text>
<text x="4" y="82.9">B</text>
<text x="271.1" y="80.4">1</text>
<text x="271.1" y="82.9">2</text>
<text x="291.5" y="82.9">B</text>
<text x="225.6" y="95.4" transform="rotate(-90 225.6 95.4)">4</text>
<text x="144.2" y="100.5" transform="rotate(-90 144.2 100.5)">2</text>
<text x="220.3" y="99.4">2</text>
<text x="235.8" y="102">1</text>
<text x="220.3" y="104.6">3</text>
<text x="268.6" y="103.3">1</text>
<text x="268.6" y="105.8">2</text>
<text x="131.3" y="112.2">3</text>
<text x="136.3" y="113.5">Vin</text>
<text x="145.5" y="109.3" transform="rotate(-90 145.5 109.3)">GND</text>
<text x="149" y="113.5">+5V</text>
<text x="156.9" y="112.2">1</text>
<text x="225.6" y="110.8" transform="rotate(-90 225.6 110.8)">8</text>
<text x="4" y="131.3">C</text>
<text x="291.5" y="131.3">C</text>
<text x="220.3" y="135.1">5</text>
<text x="235.8" y="137.6">7</text>
<text x="100.9" y="143.7" transform="rotate(-90 100.9 143.7)">4</text>
<text x="164.5" y="141.2" transform="rotate(-90 164.5 141.2)">3</text>
<text x="220.3" y="140.2">6</text>
<text x="268.6" y="138.9">1</text>
<text x="268.6" y="141.4">2</text>
<text x="95.7" y="147.8">2</text>
<text x="133.7" y="149.1">1</text>
<text x="156.8" y="147.8">1</text>
<text x="39.9" y="151.3" transform="rotate(-90 39.9 151.3)">3</text>
<text x="57.7" y="153.9" transform="rotate(-90 57.7 153.9)">3</text>
<text x="60.2" y="153.9" transform="rotate(-90 60.2 153.9)">2</text>
<text x="62.8" y="153.9" transform="rotate(-90 62.8 153.9)">1</text>
<text x="95.7" y="152.9">3</text>
<text x="111.1" y="150.3">1</text>
<text x="133.7" y="151.6">2</text>
<text x="164.5" y="154" transform="rotate(-90 164.5 154)">2</text>
<text x="32.1" y="158">1</text>
<text x="100.9" y="159.1" transform="rotate(-90 100.9 159.1)">8</text>
<text x="39.9" y="164.2" transform="rotate(-90 39.9 164.2)">2</text>
<text x="58.9" y="162.7" transform="rotate(-90 58.9 162.7)">VDD</text>
<text x="61.5" y="162.7" transform="rotate(-90 61.5 162.7)">GND</text>
<text x="64" y="164.1" transform="rotate(-90 64 164.1)">VOUT</text>
<text x="12" y="169.4">1</text>
<text x="12" y="172">2</text>
<text x="58.9" y="169.4" transform="rotate(-90 58.9 169.4)">SDA</text>
<text x="61.5" y="169.4" transform="rotate(-90 61.5 169.4)">SCL</text>
<text x="64" y="169.4" transform="rotate(-90 64 169.4)">A0</text>
<text x="144" y="173.2">5</text>
<text x="3.9" y="179.6">D</text>
<text x="12" y="179.6">1</text>
<text x="57.7" y="174.4" transform="rotate(-90 57.7 174.4)">4</text>
<text x="60.2" y="174.4" transform="rotate(-90 60.2 174.4)">5</text>
<text x="62.8" y="174.4" transform="rotate(-90 62.8 174.4)">6</text>
<text x="144" y="178.3">6</text>
<text x="159.4" y="175.8">7</text>
<text x="201.9" y="178.3">Title</text>
<text x="291.4" y="179.6">D</text>
<text x="12" y="182.2">2</text>
<text x="201.9" y="186">Size</text>
<text x="214.6" y="186">Number</text>
<text x="265.5" y="186">Revision</text>
<text x="203.2" y="189.8">A4</text>
<text x="201.9" y="193.6">Date:</text>
<text x="201.9" y="196.1">File:</text>
<text x="213.3" y="193.6">2019/9/7</text>
<text x="213.4" y="196.1">C:\yy\..\20190906TPS40200CC学生版.SchDoc</text>
<text x="252.8" y="193.6">Sheet</text>
<text x="252.8" y="196.1">Drawn By:</text>
<text x="260.2" y="193.6">of</text>
<text x="38.2" y="199.9">1</text>
<text x="111.3" y="199.9">2</text>
<text x="184.5" y="199.9">3</text>
<text x="257.6" y="199.9">4</text>
</g>
<g font-size="2.3" fill="#000080">
<text x="161.2" y="22.6">TP3</text>
<text x="190.5" y="18">J4</text>
<text x="223.5" y="18">J5</text>
<text x="236" y="20.3">D2</text>
<text x="242.6" y="21.8">1N5822</text>
<text x="114.1" y="29.8">R2</text>
<text x="135.8" y="27">FDC654P</text>
<text x="137" y="24.4">Q1</text>
<text x="165" y="28.5">L1</text>
<text x="205.7" y="29.8">R3</text>
<text x="233.7" y="29.8">R29</text>
<text x="269.3" y="28.2">X5/6</text>
<text x="22.3" y="34.8">X1</text>
<text x="114.1" y="34.6">0.05</text>
<text x="165" y="34.3">33uH@2A</text>
<text x="204.4" y="34.6">0.10/0.5W</text>
<text x="233.7" y="34.3">0</text>
<text x="107.5" y="38.4">R1</text>
<text x="107.5" y="40.9">10</text>
<text x="165.3" y="38.1">D1</text>
<text x="165.3" y="40.7">1N5822</text>
<text x="181.3" y="40.9">R23</text>
<text x="40.3" y="43.2">C1</text>
<text x="55.4" y="45.8">C2</text>
<text x="77.3" y="47.8">TP1</text>
<text x="181.3" y="43.5">200</text>
<text x="189.2" y="47.3">0.1uF</text>
<text x="190.2" y="44.5">C3</text>
<text x="198.1" y="43.2">C4</text>
<text x="198.1" y="45.8">470uF/35V</text>
<text x="235" y="44.7">470uF/35V</text>
<text x="242.6" y="42.2">C5</text>
<text x="17.5" y="51.1">X3/4</text>
<text x="35.3" y="48.3">470uF/35V</text>
<text x="54.4" y="48.6">0.1uF</text>
<text x="101.2" y="53.4">C11</text>
<text x="269.3" y="51.1">X7/8</text>
<text x="98.9" y="56.2">0.1uF</text>
<text x="120.5" y="58.8">0</text>
<text x="22.3" y="60.3">X2</text>
<text x="37.8" y="65.4">R6</text>
<text x="42.9" y="65.1">1M</text>
<text x="76" y="61.3">U1</text>
<text x="195.5" y="62.8">R11</text>
<text x="186.6" y="71.5">0.1uF</text>
<text x="187.7" y="68.7">C13</text>
<text x="195.5" y="70.4">R12</text>
<text x="196.8" y="67.6">10</text>
<text x="63" y="76.3">C9</text>
<text x="76" y="76.6">TPS40200</text>
<text x="196.8" y="75.3">10</text>
<text x="269.3" y="76.6">X9/10</text>
<text x="50.3" y="83.9">C10</text>
<text x="60.7" y="79.1">1500pF</text>
<text x="135.8" y="79.6">TP4</text>
<text x="49.3" y="86.7">1uF</text>
<text x="61.7" y="84.2">R7</text>
<text x="61.7" y="86.7">300K</text>
<text x="70.9" y="88.3">R34</text>
<text x="81.1" y="88.3">R9</text>
<text x="91.2" y="88.3">R8</text>
<text x="70.9" y="92.8">0</text>
<text x="81.1" y="93.1">100K</text>
<text x="91.2" y="93.1">51</text>
<text x="137" y="93.3">R24</text>
<text x="59.4" y="99.9">TP2</text>
<text x="69.3" y="102">R35</text>
<text x="137" y="97.9">0</text>
<text x="152.3" y="102">33uF/35V</text>
<text x="69.3" y="104.6">0</text>
<text x="157.4" y="104.6">C6</text>
<text x="161.7" y="108.1" transform="rotate(-180 161.7 108.1)">+</text>
<text x="228.6" y="111.9">U3A</text>
<text x="228.6" y="109.6">TLV2372</text>
<text x="266.8" y="109.6">J1</text>
<text x="134.5" y="117.3">U2</text>
<text x="134.5" y="119.8">78L07</text>
<text x="220.7" y="119.5">C14</text>
<text x="219.7" y="122.3">0.1uF</text>
<text x="170.1" y="130">C15</text>
<text x="167.3" y="134.8">0.1uF</text>
<text x="223.3" y="132.3">U3B</text>
<text x="45.5" y="140.2">C16</text>
<text x="65.8" y="140.2">TP6</text>
<text x="76" y="140.2">TP5</text>
<text x="42.6" y="145">0.1uF</text>
<text x="68.3" y="146.8">R32</text>
<text x="119.2" y="149.3">R30</text>
<text x="132" y="145.2">J3</text>
<text x="169.1" y="145">U7</text>
<text x="169.1" y="147.5">TL431</text>
<text x="223.3" y="145.5">TLV2372</text>
<text x="266.8" y="145.2">J2</text>
<text x="44.4" y="155.2">U6</text>
<text x="68.3" y="151.3">0</text>
<text x="104" y="155.4">TLV2372</text>
<text x="119.2" y="153.9">51K</text>
<text x="44.4" y="157.7">TL431</text>
<text x="65.8" y="158">U4</text>
<text x="65.8" y="160.5">DAC6571</text>
<text x="104" y="158">U5A</text>
<text x="103.7" y="167.9">C17</text>
<text x="102.7" y="170.7">0.1uF</text>
<text x="146.9" y="170.4">U5B</text>
<text x="178.8" y="173.2">100K</text>
<text x="9.8" y="175.8">J6</text>
<text x="9.8" y="186">J7</text>
<text x="146.9" y="183.7">TLV2372</text>
<text x="169.8" y="181.1">1N4148</text>
</g>
<g font-size="2.3" fill="#800000">
<text x="33.2" y="28.2">VIN</text>
<text x="219.6" y="28.2">VOCV+</text>
<text x="259.4" y="28.2">VO+</text>
<text x="30.2" y="61.3">GND</text>
<text x="96.4" y="61.3">GND</text>
<text x="160" y="61.3">GND</text>
<text x="96.4" y="76.6">GND</text>
<text x="95" y="86.7">VOCV+</text>
<text x="132" y="91.8">GND</text>
<text x="141.6" y="91.8">GND1</text>
<text x="229.1" y="90.6">GND1</text>
<text x="243.9" y="94.4">ISEN</text>
<text x="124.8" y="109.6">VIN</text>
<text x="165.5" y="113.5">+7V</text>
<text x="176.2" y="113.5">GND1</text>
<text x="229.1" y="116">+7V</text>
<text x="65.9" y="122.3">GND</text>
<text x="147.7" y="131.3">+7V</text>
<text x="161.8" y="127.4">+5Vref</text>
<text x="215.4" y="127.4">GND1</text>
<text x="36.2" y="137.6">+3.3Vref</text>
<text x="57.7" y="137.6">GND1</text>
<text x="177.2" y="135.1">GND1</text>
<text x="188.1" y="132.5">VO+</text>
<text x="23" y="141.4">+7V</text>
<text x="104.5" y="138.9">GND1</text>
<text x="73.4" y="152.9">ISEN</text>
<text x="200.1" y="150.3">GND1</text>
<text x="104.5" y="164.3">+7V</text>
<text x="162" y="163.1">GND1</text>
<text x="37.3" y="173.2">GND1</text>
<text x="88.2" y="168.1">GND1</text>
<text x="66.3" y="179.6">GND1</text>
<text x="98.3" y="175.8">GND1</text>
</g>
<g font-size="2.3" fill="#f00">
<text x="64.3" y="38.4">R5</text>
<text x="127.9" y="40.9">R4</text>
<text x="65.5" y="53.4">C7</text>
<text x="121.5" y="56">C12</text>
<text x="55.4" y="63.6">C8</text>
<text x="215.9" y="85.7">R16</text>
<text x="203.2" y="98.4">R13</text>
<text x="69.3" y="112.2">R10</text>
<text x="187.9" y="111.2">R15</text>
<text x="201.9" y="108.4">R14</text>
<text x="98.9" y="131.5">R21</text>
<text x="157.4" y="129">R17</text>
<text x="195.5" y="134.1">R18</text>
<text x="32.7" y="139.1">R25</text>
<text x="153.3" y="142.7">R31</text>
<text x="204.2" y="140.2">R19</text>
<text x="81.1" y="145.2">R20</text>
<text x="28.7" y="152.9">R26</text>
<text x="83.6" y="151.8">R22</text>
<text x="153.3" y="152.9">R33</text>
<text x="92.2" y="158">R28</text>
<text x="28.7" y="163.1">R27</text>
<text x="130.4" y="164.3">GND1</text>
<text x="129.4" y="172">RA2</text>
<text x="140.6" y="168.1">RA1</text>
<text x="169.8" y="173">DA1</text>
<text x="178.8" y="170.7">RA5</text>
<text x="119.8" y="179.6">+5Vref</text>
<text x="121.8" y="174.5">VO+</text>
<text x="129.4" y="177">RA3</text>
<text x="140.6" y="183.4">RA4</text>
</g>
</svg>
